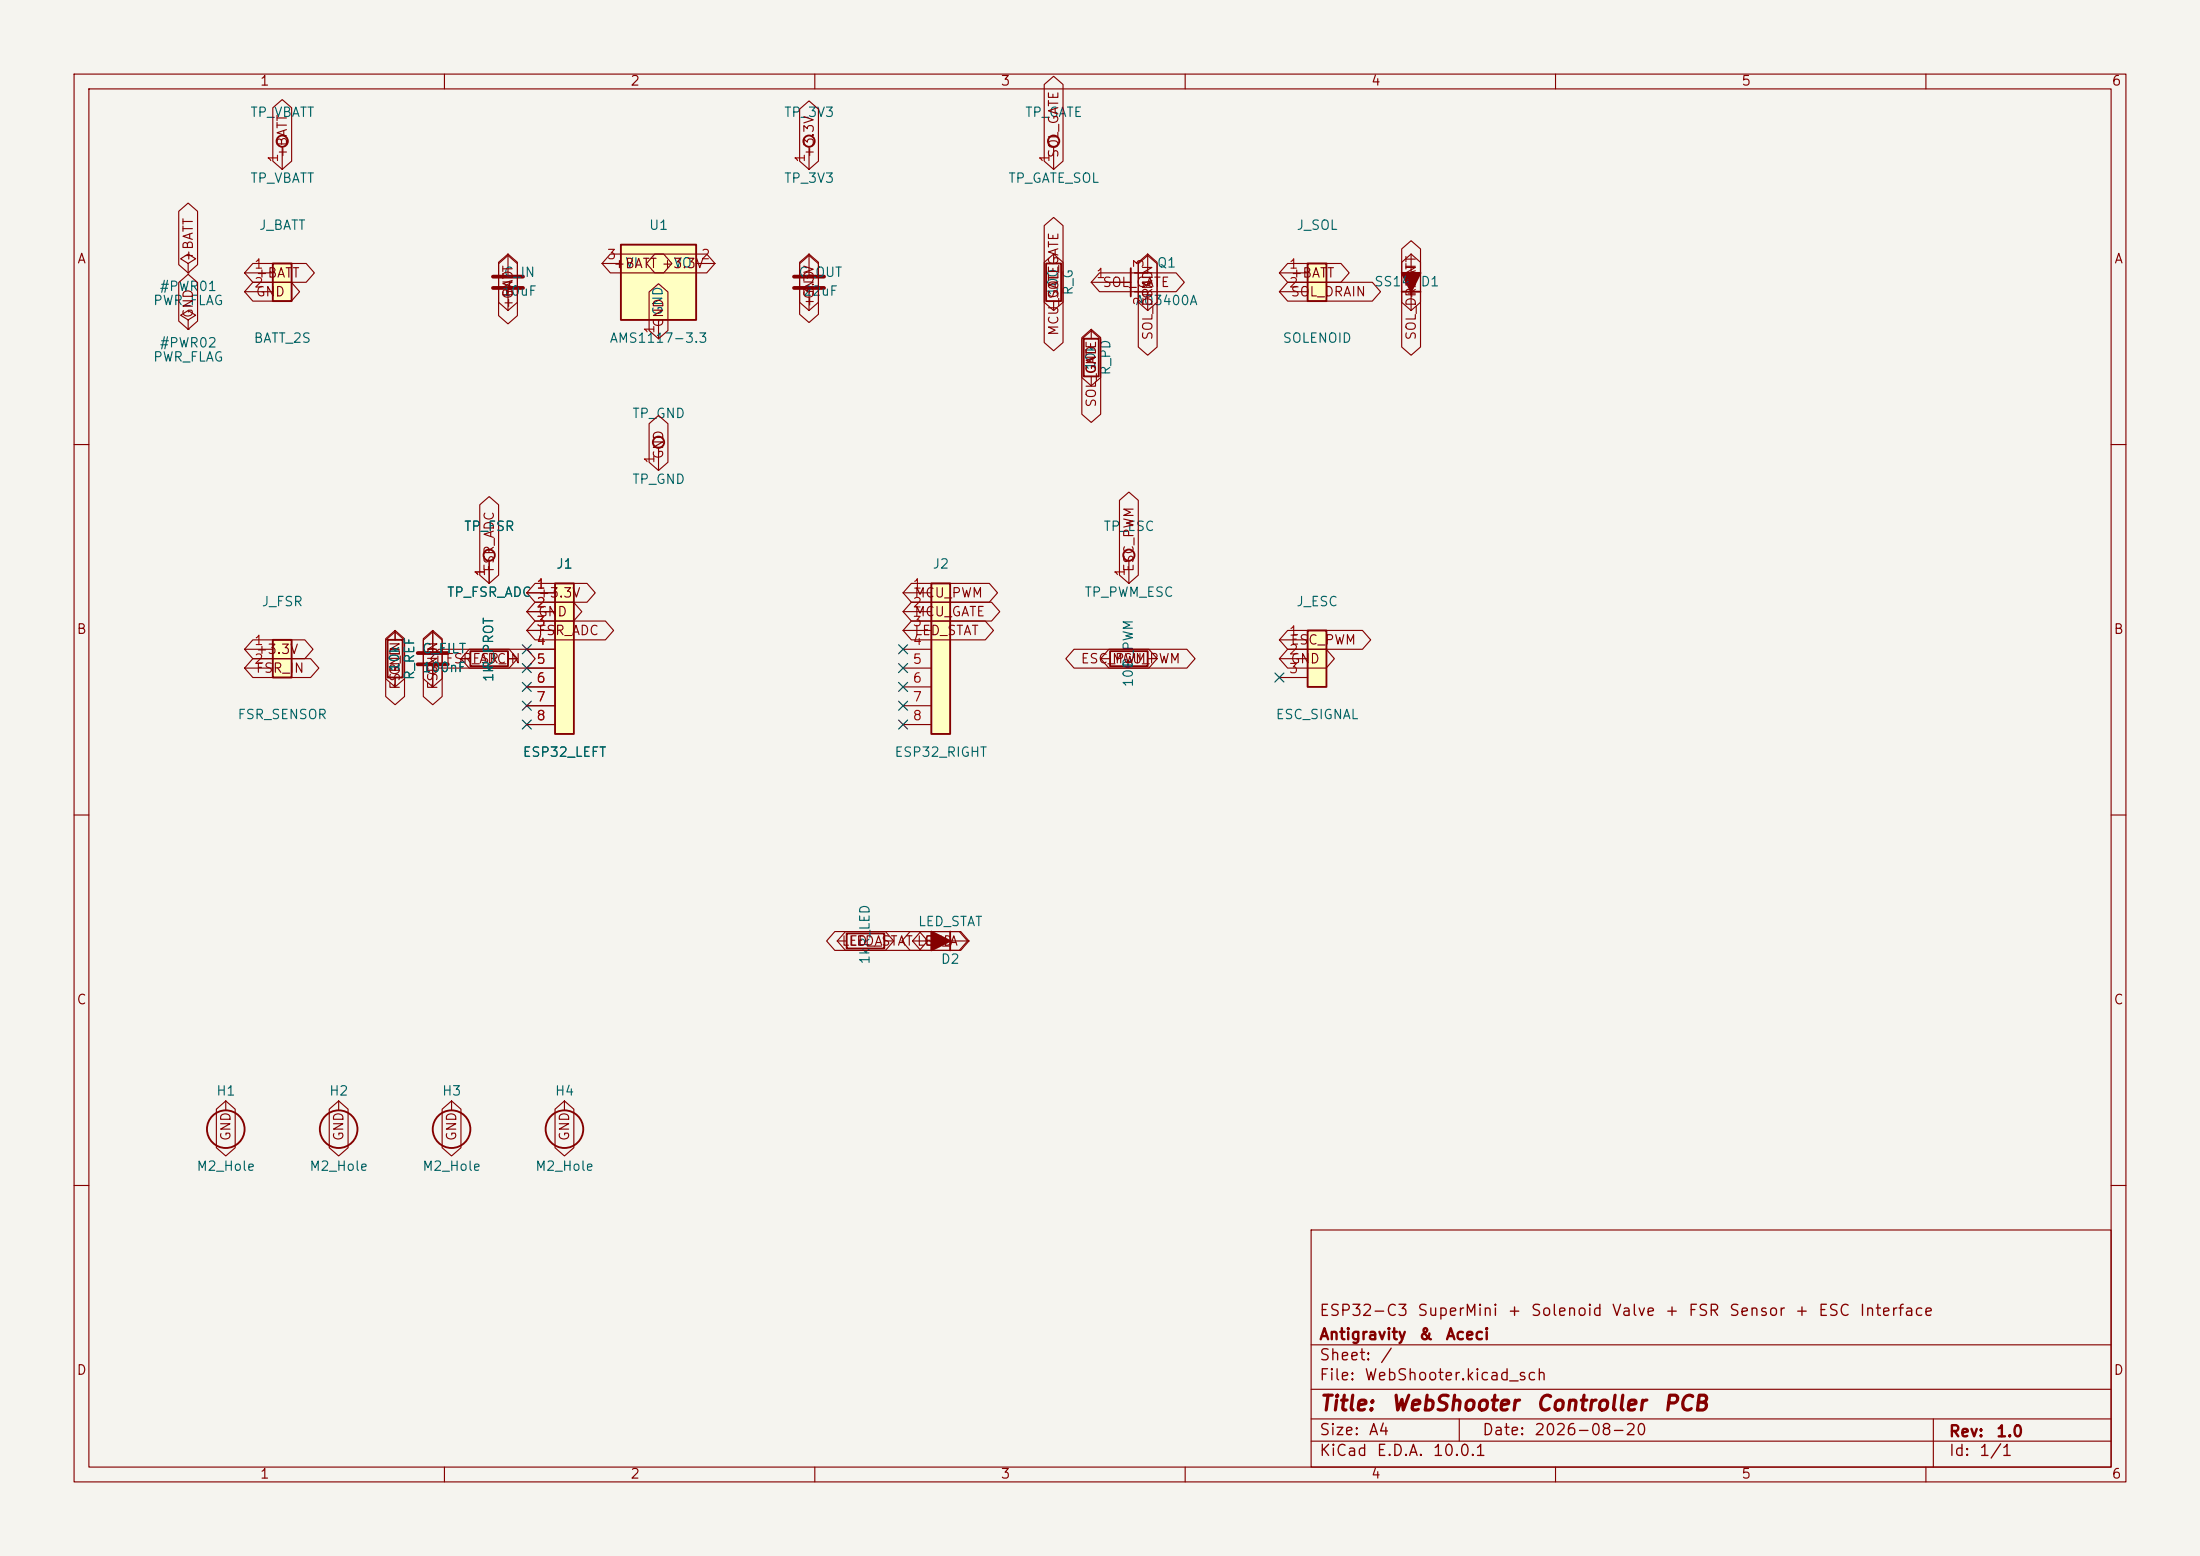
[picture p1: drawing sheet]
<svg xmlns="http://www.w3.org/2000/svg" width="297mm" height="210mm" viewBox="0 0 297 210" stroke-linecap="round" stroke-linejoin="round" font-family="sans-serif">
<path d="M0 0h297v210h-297z" fill="#f5f4ef" stroke="#f5f4ef" stroke-width=".14"/>
<g fill="none" stroke="#840000" stroke-width=".15">
<path d="M10 10h277v190h-277zM12 12h273v186h-273zM60 10v2M110 10v2M160 10v2M210 10v2M260 10v2M10 60h2M285 60h2M10 110h2M285 110h2M10 160h2"/>
<path d="M177 166h108v32h-108zM285 160h2M60 198v2M110 198v2M160 198v2M177 194.5h108M177 191.5h108M177 187.5h108M177 181.5h108M197 191.5v3M210 198v2M260 198v2"/>
<path d="M261 191.5v6.5"/>
</g>
<path d="M36.8 35.6h2.6v5h-2.6z" fill="#ffffc2"/>
<path d="M36.8 35.6h2.6v5h-2.6z" fill="none" stroke="#840000" stroke-width=".25"/>
<path d="M33 36.8h3.8M33 39.4h3.8" fill="none" stroke="#840000" stroke-width=".15"/>
<path d="M176.5 35.6h2.6v5h-2.6z" fill="#ffffc2"/>
<g fill="none" stroke="#840000" stroke-width=".25">
<path d="M141.2 35.6h2.1v5h-2.1zM176.5 35.6h2.6v5h-2.6zM189.2 39.4h2.6M146.3 45.7h2v5.1h-2zM63.5 87.9h5.1v2h-5.1zM114.3 126h5.1v2h-5.1z"/>
<circle cx="109.2" cy="19" r=".76"/>
<circle cx="142.2" cy="19" r=".76"/>
<circle cx="66" cy="74.9" r=".76"/>
<circle cx="30.5" cy="152.4" r="2.54"/>
<circle cx="45.7" cy="152.4" r="2.54"/>
<circle cx="61" cy="152.4" r="2.54"/>
</g>
<g fill="none" stroke="#840000" stroke-width=".15">
<path d="M109.2 19.8v3.1M142.2 19.8v3.1M109.2 34.3v3M109.2 38.9v3M142.2 34.3v1.3M172.7 36.8h3.8M172.7 39.4h3.8M190.5 34.3v2.5M190.5 39.4v2.5M25.4 43.2l1-.7-1-.6-1 .6 1 .7v1.3M25.4 44.5h.1M142.2 40.6v1.3"/>
<path d="M147.3 44.5v1.2M147.3 50.8v1.3M66 75.7v3M58.4 85.1v3M58.4 89.7v3M62.2 88.9h1.3M68.6 88.9h1.2M113 127h1.3M119.4 127h1.2M30.5 148.6v1.3M45.7 148.6v1.3M61 148.6v1.3"/>
</g>
<path d="M189.2 36.8h2.6l-1.3 2.6z" fill="#840000" stroke="#840000" stroke-width=".25"/>
<path d="M107.2 37.3h4.1M107.2 38.9h4.1M56.4 88.1h4.1M56.4 89.7h4.1" fill="none" stroke="#840000" stroke-width=".51"/>
<path d="M83.8 33h10.2v10.2h-10.2z" fill="#ffffc2"/>
<g fill="none" stroke="#840000" stroke-width=".25">
<path d="M83.8 33h10.2v10.2h-10.2z"/>
<circle cx="76.2" cy="152.4" r="2.54"/>
</g>
<path d="M81.3 35.6h2.5M94 35.6h2.5M88.9 43.2v2.5M76.2 148.6v1.3" fill="none" stroke="#840000" stroke-width=".15"/>
<path d="M74.9 78.7h2.6v20.4h-2.6z" fill="#ffffc2"/>
<g fill="none" stroke="#840000" stroke-width=".25">
<path d="M152.7 36.2v3.8M74.9 78.7h2.6v20.4h-2.6z"/>
<circle cx="88.9" cy="59.7" r=".76"/>
</g>
<g fill="none" stroke="#840000" stroke-width=".15">
<path d="M25.4 35.6l1-.7-1-.6-1 .6 1 .7v1.2M25.4 36.8h.1M147.3 38.1h2.6M154.9 34.3v2.5M154.9 39.4v2.5M88.9 60.5v3M71.1 80h3.8M71.1 82.6h3.8M71.1 85.1h3.8M71.1 87.6h3.8M71.1 90.2h3.8M71.1 92.7h3.8"/>
<path d="M71.1 95.3h3.8M71.1 97.8h3.8"/>
</g>
<path d="M149.9 38.1h2.8M153.2 36.8h1.7M153.2 39.4h1.7" fill="none" stroke="#840000" stroke-width=".2"/>
<path d="M36.8 86.4h2.6v5h-2.6z" fill="#ffffc2"/>
<g fill="none" stroke="#840000" stroke-width=".25">
<path d="M36.8 86.4h2.6v5h-2.6zM52.3 86.4h2.1v5h-2.1z"/>
<circle cx="38.1" cy="19" r=".76"/>
<circle cx="152.4" cy="74.9" r=".76"/>
</g>
<path d="M38.1 19.8v3.1M68.6 34.3v3M68.6 38.9v3M152.4 75.7v3M33 87.6h3.8M33 90.2h3.8M53.3 85.1v1.3M53.3 91.4v1.3" fill="none" stroke="#840000" stroke-width=".15"/>
<path d="M66.5 37.3h4.1M66.5 38.9h4.1" fill="none" stroke="#840000" stroke-width=".51"/>
<path d="M125.7 78.7h2.6v20.4h-2.6z" fill="#ffffc2"/>
<path d="M125.7 78.7h2.6v20.4h-2.6zM149.9 87.9h5v2h-5z" fill="none" stroke="#840000" stroke-width=".25"/>
<path d="M121.9 80h3.8M121.9 82.6h3.8M121.9 85.1h3.8M121.9 87.6h3.8M121.9 90.2h3.8M121.9 92.7h3.8M121.9 95.3h3.8M121.9 97.8h3.8M148.6 88.9h1.3M154.9 88.9h1.3" fill="none" stroke="#840000" stroke-width=".15"/>
<path d="M176.5 85.1h2.6v7.6h-2.6z" fill="#ffffc2"/>
<path d="M176.5 85.1h2.6v7.6h-2.6zM128.3 125.7v2.6" fill="none" stroke="#840000" stroke-width=".25"/>
<g fill="none" stroke="#840000" stroke-width=".15">
<path d="M36.8 14.5l1.3-1.1 1.3 1.1v7.2l-1.3 1.2-1.3-1.2zM107.9 14.7l1.3-1.1 1.3 1.1v7l-1.3 1.2-1.3-1.2zM141 11.4l1.2-1.1 1.3 1.1v10.3l-1.3 1.2-1.2-1.2zM24.1 38.1l1.3-1.1 1.3 1.1v5.2l-1.3 1.2-1.3-1.2zM24.1 28.5l1.3-1.1 1.3 1.1v7.2l-1.3 1.1-1.3-1.1zM34.1 38.1h5.2l1.1 1.3-1.1 1.2h-5.2l-1.1-1.2zM34.1 35.6h7.2l1.1 1.2-1.1 1.3h-7.2l-1.1-1.3zM67.3 35.6l1.3-1.1 1.3 1.1v5.2l-1.3 1.1-1.3-1.1zM67.3 35.4l1.3-1.1 1.3 1.1v7.2l-1.3 1.1-1.3-1.1zM82.4 34.3h7.2l1.1 1.3-1.1 1.2h-7.2l-1.1-1.2zM87.6 39.4l1.3-1.1 1.3 1.1v5.2l-1.3 1.1-1.3-1.1zM88.4 34.3h7l1.1 1.3-1.1 1.2h-7l-1.1-1.2z"/>
<path d="M107.9 35.4l1.3-1.1 1.3 1.1v7l-1.3 1.1-1.3-1.1zM107.9 35.6l1.3-1.1 1.3 1.1v5.2l-1.3 1.1-1.3-1.1zM141 30.5l1.2-1.2 1.3 1.2v10.3l-1.3 1.1-1.2-1.1zM141 35.4l1.2-1.1 1.3 1.1v10.8l-1.3 1.1-1.2-1.1zM148.4 36.8h10.4l1.1 1.3-1.1 1.3h-10.4l-1.1-1.3zM153.7 35.6l1.2-1.1 1.3 1.1v5.2l-1.3 1.1-1.2-1.1zM153.7 35.4l1.2-1.1 1.3 1.1v11.4l-1.3 1.1-1.2-1.1zM173.8 38.1h11.5l1.1 1.3-1.1 1.2h-11.5l-1.1-1.2zM173.8 35.6h7.2l1.1 1.2-1.1 1.3h-7.2l-1.1-1.3zM189.2 33.6l1.3-1.1 1.3 1.1v7.2l-1.3 1.1-1.3-1.1zM189.2 35.4l1.3-1.1 1.3 1.1v11.4l-1.3 1.1-1.3-1.1zM87.6 57.2l1.3-1.1 1.3 1.1v5.2l-1.3 1.1-1.3-1.1z"/>
<path d="M146 45.8l1.3-1.2 1.3 1.2v5.2l-1.3 1.1-1.3-1.1zM146 45.6l1.3-1.1 1.3 1.1v10.3l-1.3 1.1-1.3-1.1zM64.8 68.1l1.2-1.1 1.3 1.1v9.5l-1.3 1.1-1.2-1.1zM66 75.7v3M72.2 78.7h7.1l1.1 1.3-1.1 1.3h-7.1l-1.1-1.3zM123 78.7h10.6l1.1 1.3-1.1 1.3h-10.6l-1.1-1.3zM151.1 67.5l1.3-1.1 1.3 1.1v10.1l-1.3 1.1-1.3-1.1zM34.1 86.4h7.1l1.1 1.2-1.1 1.3h-7.1l-1.1-1.3zM34.1 88.9h7.8l1.1 1.3-1.1 1.2h-7.8l-1.1-1.2zM52.1 86.2l1.2-1.1 1.3 1.1v7.8l-1.3 1.1-1.2-1.1zM52.1 86.4l1.2-1.1 1.3 1.1v5.2l-1.3 1.1-1.2-1.1zM53.3 85.1v1.3"/>
<path d="M53.3 91.4v1.3M57.1 86.2l1.3-1.1 1.3 1.1v7.8l-1.3 1.1-1.3-1.1zM57.1 86.4l1.3-1.1 1.3 1.1v5.2l-1.3 1.1-1.3-1.1zM58.4 85.1v3M58.4 89.7v3M59.2 87.6h9.5l1.1 1.3-1.1 1.3h-9.5l-1.1-1.3zM62.2 88.9h1.3M63.3 87.6h7.8l1.2 1.3-1.2 1.3h-7.8l-1.1-1.3zM68.6 88.9h1.2M71.1 80h3.8M71.1 82.6h3.8M71.1 85.1h3.8"/>
<path d="M71.1 87.6h3.8M71.1 90.2h3.8M71.1 92.7h3.8M71.1 95.3h3.8M71.1 97.8h3.8M72.2 81.3h5.2l1.1 1.3-1.1 1.2h-5.2l-1.1-1.2zM72.2 83.8h9.5l1.1 1.3-1.1 1.3h-9.5l-1.1-1.3zM123 81.3h10.9l1.1 1.3-1.1 1.2h-10.9l-1.1-1.2zM123 83.8h10l1.1 1.3-1.1 1.3h-10l-1.1-1.3zM145 87.6h10.1l1.1 1.3-1.1 1.3h-10.1l-1.1-1.3zM149.7 87.6h10.5l1.1 1.3-1.1 1.3h-10.5l-1.1-1.3zM172.7 86.4h3.8"/>
<path d="M172.7 88.9h3.8M172.7 91.4h3.8M173.8 85.1h10.1l1.1 1.3-1.1 1.2h-10.1l-1.1-1.2zM173.8 87.6h5.2l1.1 1.3-1.1 1.3h-5.2l-1.1-1.3zM112.7 125.7h6.8l1.1 1.3-1.1 1.3h-6.8l-1.1-1.3zM114.1 125.7h10l1.1 1.3-1.1 1.3h-10l-1.1-1.3zM122.9 125.7h6.8l1.1 1.3-1.1 1.3h-6.8l-1.2-1.3zM123.2 127h2.5M124.3 125.7h5.2l1.1 1.3-1.1 1.3h-5.2l-1.1-1.3zM128.3 127h2.5M29.2 149.7l1.3-1.1 1.3 1.1v5.2l-1.3 1.1-1.3-1.1zM44.4 149.7l1.3-1.1 1.3 1.1v5.2l-1.3 1.1-1.3-1.1z"/>
<path d="M59.7 149.7l1.3-1.1 1.2 1.1v5.2l-1.2 1.1-1.3-1.1zM74.9 149.7l1.3-1.1 1.3 1.1v5.2l-1.3 1.1-1.3-1.1z"/>
</g>
<path d="M125.7 125.7l2.6 1.3-2.6 1.3z" fill="#840000" stroke="#840000" stroke-width=".25"/>
<g fill="none" stroke="#000084" stroke-width=".15">
<path d="M70.5 92.1l1.2 1.2M70.5 94.6l1.2 1.3M70.5 97.2l1.2 1.2M70.5 87l1.2 1.2M70.5 89.6l1.2 1.2M71.7 92.1l-1.2 1.2M71.7 94.6l-1.2 1.3M71.7 97.2l-1.2 1.2M71.7 87l-1.2 1.2M71.7 89.6l-1.2 1.2M121.3 94.6l1.2 1.3M121.3 97.2l1.2 1.2"/>
<path d="M121.3 87l1.2 1.2M121.3 92.1l1.2 1.2M121.3 89.6l1.2 1.2M122.5 94.6l-1.2 1.3M122.5 97.2l-1.2 1.2M122.5 87l-1.2 1.2M122.5 92.1l-1.2 1.2M122.5 89.6l-1.2 1.2M172.1 90.8l1.2 1.2M173.3 90.8l-1.2 1.2"/>
</g>
<g font-size="2" fill="#840000">
<text x="178" y="190.9">Title:</text>
<text x="187.7" y="190.9">WebShooter</text>
<text x="207.2" y="190.9">Controller</text>
<text x="224.4" y="190.9">PCB</text>
</g>
<g font-size="1.5" fill="#840000">
<text x="178" y="178">ESP32-C3</text>
<text x="191.2" y="178">SuperMini</text>
<text x="203.4" y="178">+</text>
<text x="206.5" y="178">Solenoid</text>
<text x="217.5" y="178">Valve</text>
<text x="224.6" y="178">+</text>
<text x="227.8" y="178">FSR</text>
<text x="233.3" y="178">Sensor</text>
<text x="242.2" y="178">+</text>
<text x="245.3" y="178">ESC</text>
<text x="250.9" y="178">Interface</text>
<text x="178" y="184">Sheet:</text>
<text x="178" y="181.2">Antigravity</text>
<text x="186.2" y="184">/</text>
<text x="191.5" y="181.2">&amp;</text>
<text x="195.1" y="181.2">Aceci</text>
<text x="178" y="186.7">File:</text>
<text x="184.1" y="186.7">WebShooter.kicad_sch</text>
<text x="178" y="196.9">KiCad</text>
<text x="178" y="194.1">Size:</text>
<text x="184.7" y="194.1">A4</text>
<text x="185.7" y="196.9">E.D.A.</text>
<text x="193.3" y="196.9">10.0.1</text>
<text x="200" y="194.1">Date:</text>
<text x="207" y="194.1">2026-08-20</text>
<text x="263" y="194.3">Rev:</text>
<text x="263" y="196.9">Id:</text>
<text x="267.1" y="196.9">1/1</text>
<text x="269.4" y="194.3">1.0</text>
</g>
<g font-size="1.3" fill="#840000">
<text x="35" y="11.9">1</text>
<text x="85" y="11.9">2</text>
<text x="135" y="11.9">3</text>
<text x="185" y="11.9">4</text>
<text x="235" y="11.9">5</text>
<text x="285" y="11.9">6</text>
<text x="39.1" y="21.4" transform="rotate(-90 39.1 21.4)">+BATT</text>
<text x="110.2" y="21.4" transform="rotate(-90 110.2 21.4)">+3.3V</text>
<text x="143.2" y="21.4" transform="rotate(-90 143.2 21.4)">SOL_GATE</text>
<text x="10.3" y="35.9">A</text>
<text x="26.4" y="35.4" transform="rotate(-90 26.4 35.4)">+BATT</text>
<text x="285.3" y="35.9">A</text>
<text x="34.4" y="40.3">GND</text>
<text x="34.4" y="37.8">+BATT</text>
<text x="69.5" y="41.8" transform="rotate(-90 69.5 41.8)">+BATT</text>
<text x="69.5" y="40.5" transform="rotate(-90 69.5 40.5)">GND</text>
<text x="82.7" y="36.5">+BATT +3.3V</text>
<text x="110.2" y="41.6" transform="rotate(-90 110.2 41.6)">+3.3V</text>
<text x="110.2" y="40.5" transform="rotate(-90 110.2 40.5)">GND</text>
<text x="143.2" y="40.5" transform="rotate(-90 143.2 40.5)">SOL_GATE</text>
<text x="148.7" y="39.1">SOL_GATE</text>
<text x="155.9" y="40.5" transform="rotate(-90 155.9 40.5)">GND</text>
<text x="174.1" y="40.3">SOL_DRAIN</text>
<text x="174.1" y="37.8">+BATT</text>
<text x="191.5" y="40.5" transform="rotate(-90 191.5 40.5)">+BATT</text>
<text x="26.4" y="43" transform="rotate(-90 26.4 43)">GND</text>
<text x="89.9" y="44.3" transform="rotate(-90 89.9 44.3)">GND</text>
<text x="143.2" y="45.4" transform="rotate(-90 143.2 45.4)">MCU_GATE</text>
<text x="155.9" y="46" transform="rotate(-90 155.9 46)">SOL_DRAIN</text>
<text x="191.5" y="46" transform="rotate(-90 191.5 46)">SOL_DRAIN</text>
<text x="148.3" y="50.6" transform="rotate(-90 148.3 50.6)">GND</text>
<text x="148.3" y="55.1" transform="rotate(-90 148.3 55.1)">SOL_GATE</text>
<text x="89.9" y="62.1" transform="rotate(-90 89.9 62.1)">GND</text>
<text x="67" y="77.3" transform="rotate(-90 67 77.3)">FSR_ADC</text>
<text x="153.4" y="77.3" transform="rotate(-90 153.4 77.3)">ESC_PWM</text>
<text x="72.5" y="83.5">GND</text>
<text x="123.3" y="81">MCU_PWM</text>
<text x="123.3" y="83.5">MCU_GATE</text>
<text x="10.3" y="85.9">B</text>
<text x="34.4" y="88.6">+3.3V</text>
<text x="60.1" y="89.9">FSR_ADC</text>
<text x="63.7" y="89.9">FSR_IN</text>
<text x="72.5" y="86">FSR_ADC</text>
<text x="123.3" y="86">LED_STAT</text>
<text x="145.8" y="89.9">ESC_PWM</text>
<text x="150" y="89.9">MCU_PWM</text>
<text x="174.1" y="87.3">ESC_PWM</text>
<text x="174.1" y="89.9">GND</text>
<text x="285.3" y="85.9">B</text>
<text x="34.4" y="91.1">FSR_IN</text>
<text x="54.3" y="93.2" transform="rotate(-90 54.3 93.2)">FSR_IN</text>
<text x="54.3" y="91.3" transform="rotate(-90 54.3 91.3)">GND</text>
<text x="59.4" y="93.2" transform="rotate(-90 59.4 93.2)">FSR_IN</text>
<text x="59.4" y="91.3" transform="rotate(-90 59.4 91.3)">GND</text>
<text x="113.5" y="128">LED_A</text>
<text x="114.5" y="128">LED_STAT LED_A</text>
<text x="124.6" y="128">GND</text>
<text x="10.3" y="135.9">C</text>
<text x="285.3" y="135.9">C</text>
<text x="31.4" y="154.1" transform="rotate(-90 31.4 154.1)">GND</text>
<text x="46.7" y="154.1" transform="rotate(-90 46.7 154.1)">GND</text>
<text x="61.9" y="154.1" transform="rotate(-90 61.9 154.1)">GND</text>
<text x="77.2" y="154.1" transform="rotate(-90 77.2 154.1)">GND</text>
<text x="10.3" y="185.9">D</text>
<text x="285.3" y="185.9">D</text>
<text x="35" y="199.9">1</text>
<text x="85" y="199.9">2</text>
<text x="135" y="199.9">3</text>
<text x="185" y="199.9">4</text>
<text x="235" y="199.9">5</text>
<text x="285" y="199.9">6</text>
</g>
<g font-size="1.3" fill="#006464">
<text x="33.7" y="16.1">TP_VBATT</text>
<text x="105.8" y="16.1">TP_3V3</text>
<text x="138.3" y="16.1">TP_GATE</text>
<text x="33.7" y="25">TP_VBATT</text>
<text x="105.8" y="25">TP_3V3</text>
<text x="136" y="25">TP_GATE_SOL</text>
<text x="34.9" y="31.3">J_BATT</text>
<text x="87.5" y="31.3">U1</text>
<text x="174.9" y="31.3">J_SOL</text>
<text x="20.6" y="41.5">PWR_FLAG</text>
<text x="21.5" y="39.6">#PWR01</text>
<text x="67.7" y="40.2">10uF</text>
<text x="67.9" y="37.7">C_IN</text>
<text x="84.3" y="36.4">VI</text>
<text x="90.8" y="36.4">VO</text>
<text x="107.7" y="37.7">C_OUT</text>
<text x="108.3" y="40.2">22uF</text>
<text x="143.1" y="40" transform="rotate(-90 143.1 40)">100</text>
<text x="145.1" y="40" transform="rotate(-90 145.1 40)">R_G</text>
<text x="153.2" y="41.5">AO3400A</text>
<text x="156.1" y="36.4">Q1</text>
<text x="185.4" y="39">SS14</text>
<text x="191.7" y="39">D1</text>
<text x="21.5" y="47.2">#PWR02</text>
<text x="34.2" y="46.6">BATT_2S</text>
<text x="82.2" y="46.6">AMS1117-3.3</text>
<text x="89.8" y="42.7" transform="rotate(-90 89.8 42.7)">GND</text>
<text x="173.1" y="46.6">SOLENOID</text>
<text x="20.6" y="49.1">PWR_FLAG</text>
<text x="148.2" y="50.1" transform="rotate(-90 148.2 50.1)">10k</text>
<text x="150.2" y="50.8" transform="rotate(-90 150.2 50.8)">R_PD</text>
<text x="85.3" y="56.7">TP_GND</text>
<text x="85.3" y="65.6">TP_GND</text>
<text x="62.6" y="72">TP_FSR</text>
<text x="148.9" y="72">TP_ESC</text>
<text x="75" y="77.1">J1</text>
<text x="125.8" y="77.1">J2</text>
<text x="35.2" y="82.1">J_FSR</text>
<text x="60.3" y="80.9">TP_FSR_ADC +3.3V</text>
<text x="60.3" y="80.9">TP_FSR_ADC</text>
<text x="146.3" y="80.9">TP_PWM_ESC</text>
<text x="174.9" y="82.1">J_ESC</text>
<text x="56.9" y="88.5">C_FILT</text>
<text x="54.2" y="90.7" transform="rotate(-90 54.2 90.7)">10k</text>
<text x="56.2" y="91.9" transform="rotate(-90 56.2 91.9)">R_REF</text>
<text x="56.9" y="91">100nF</text>
<text x="66.9" y="92.2" transform="rotate(-90 66.9 92.2)">1k</text>
<text x="66.9" y="90.5" transform="rotate(-90 66.9 90.5)">R_PROT</text>
<text x="153.3" y="92.8" transform="rotate(-90 153.3 92.8)">100</text>
<text x="153.3" y="90.2" transform="rotate(-90 153.3 90.2)">R_PWM</text>
<text x="32" y="97.4">FSR_SENSOR</text>
<text x="172.1" y="97.4">ESC_SIGNAL</text>
<text x="70.5" y="102.5">ESP32_LEFT</text>
<text x="120.7" y="102.5">ESP32_RIGHT</text>
<text x="123.8" y="125.3">LED_STAT</text>
<text x="117.7" y="130.3" transform="rotate(-90 117.7 130.3)">1k</text>
<text x="117.7" y="127.9" transform="rotate(-90 117.7 127.9)">R_LED</text>
<text x="126.9" y="130.4">D2</text>
<text x="29.1" y="148.2">H1</text>
<text x="44.3" y="148.2">H2</text>
<text x="59.6" y="148.2">H3</text>
<text x="74.8" y="148.2">H4</text>
<text x="26.4" y="158.3">M2_Hole</text>
<text x="41.7" y="158.3">M2_Hole</text>
<text x="56.9" y="158.3">M2_Hole</text>
<text x="72.2" y="158.3">M2_Hole</text>
</g>
<g font-size="1.3" fill="#a90000">
<text x="37.8" y="22" transform="rotate(-90 37.8 22)">1</text>
<text x="109" y="22" transform="rotate(-90 109 22)">1</text>
<text x="142" y="22" transform="rotate(-90 142 22)">1</text>
<text x="81.8" y="35.3">3</text>
<text x="94.5" y="35.3">2</text>
<text x="34.2" y="36.6">1</text>
<text x="34.2" y="39.1">2</text>
<text x="147.9" y="37.8">1</text>
<text x="154.7" y="41.3" transform="rotate(-90 154.7 41.3)">2</text>
<text x="154.7" y="36.3" transform="rotate(-90 154.7 36.3)">3</text>
<text x="173.9" y="36.6">1</text>
<text x="173.9" y="39.1">2</text>
<text x="88.6" y="45.2" transform="rotate(-90 88.6 45.2)">1</text>
<text x="88.6" y="62.7" transform="rotate(-90 88.6 62.7)">1</text>
<text x="65.8" y="77.9" transform="rotate(-90 65.8 77.9)">1</text>
<text x="152.1" y="77.9" transform="rotate(-90 152.1 77.9)">1</text>
<text x="72.3" y="79.8">1</text>
<text x="72.3" y="82.3">2</text>
<text x="123.1" y="79.8">1</text>
<text x="123.1" y="82.3">2</text>
<text x="34.2" y="87.4">1</text>
<text x="34.2" y="89.9">2</text>
<text x="72.3" y="84.8">3</text>
<text x="72.3" y="87.4">4</text>
<text x="72.3" y="89.9">5</text>
<text x="123.1" y="84.8">3</text>
<text x="123.1" y="87.4">4</text>
<text x="123.1" y="89.9">5</text>
<text x="173.9" y="86.1">1</text>
<text x="173.9" y="88.6">2</text>
<text x="72.3" y="92.5">6</text>
<text x="72.3" y="95">7</text>
<text x="123.1" y="92.5">6</text>
<text x="123.1" y="95">7</text>
<text x="173.9" y="91.2">3</text>
<text x="72.3" y="97.5">8</text>
<text x="123.1" y="97.5">8</text>
</g>
</svg>
